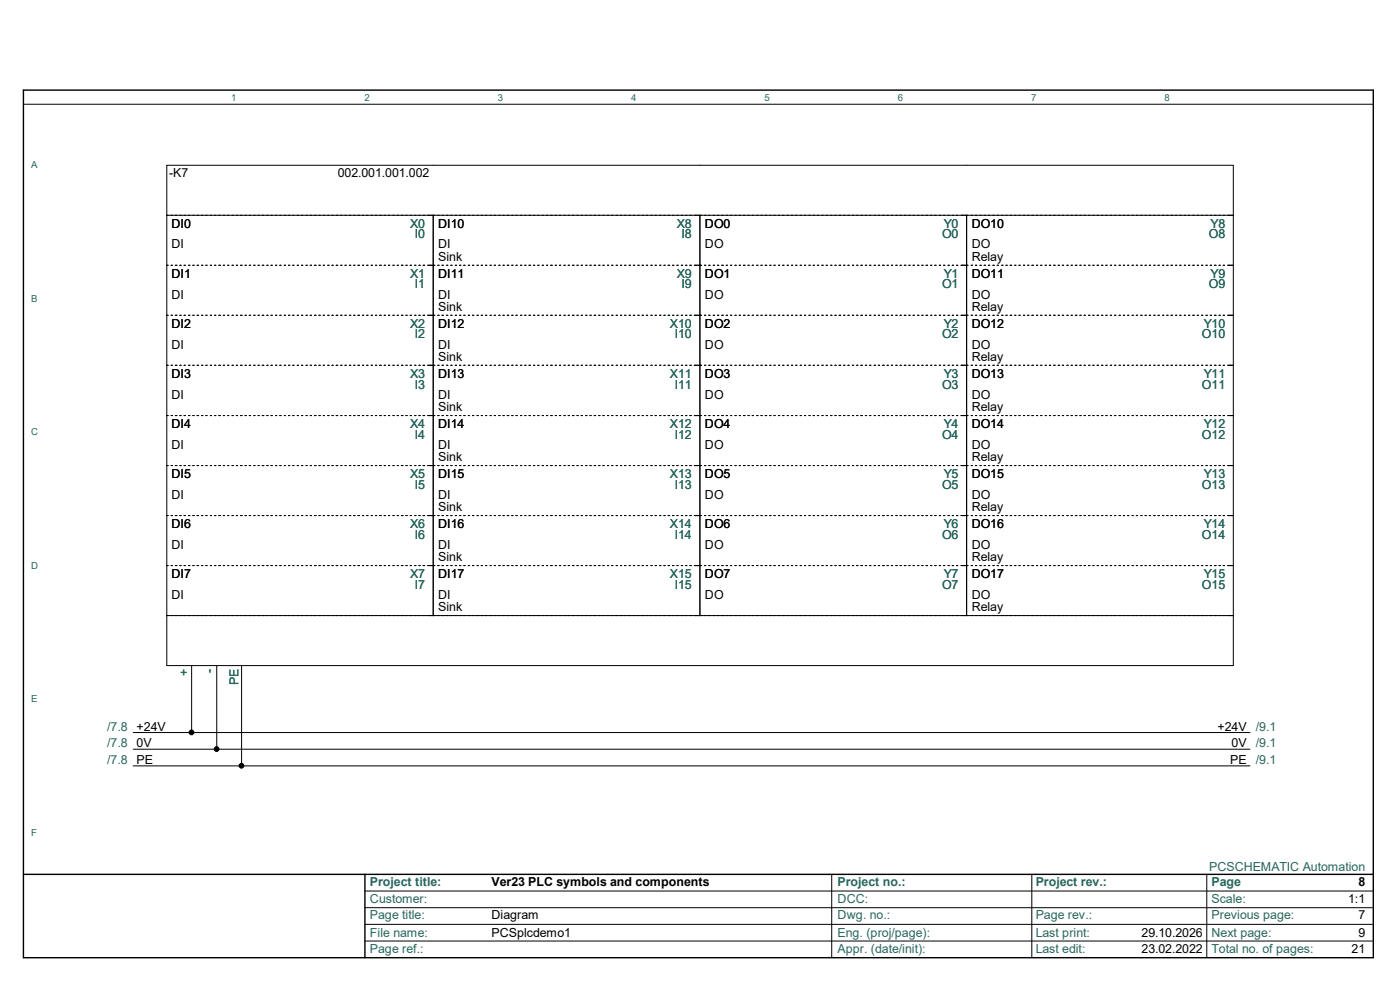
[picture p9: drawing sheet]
<svg xmlns="http://www.w3.org/2000/svg" width="420mm" height="297mm" viewBox="0 0 420 297" stroke-linecap="round" stroke-linejoin="round" font-family="sans-serif">
<path d="M7 27h405v260h-405zM7 262h405M109.5 262v25" fill="none" stroke="#000" stroke-width=".42"/>
<g fill="none" stroke="#000" stroke-width=".3">
<path d="M7.3 31.2h404.7M50 49.5h320v150h-320zM50 64.5h320M50 79.5h.5M51.3 79.5h.4M52.6 79.5h.5M53.9 79.5h.5M55.2 79.5h.4M56.6 79.5h.4M57.8 79.5h.5M59.1 79.5h.5M60.5 79.5h.4"/>
<path d="M61.7 79.5h.4M63.1 79.5h.4M64.3 79.5h.5M65.6 79.5h.5M67 79.5h.4M68.2 79.5h.5M69.6 79.5h.4M70.9 79.5h.4M72.1 79.5h.5M73.5 79.5h.4M74.8 79.5h.4M76.1 79.5h.4"/>
<path d="M77.4 79.5h.4M78.7 79.5h.5M80 79.5h.4M81.3 79.5h.4M82.6 79.5h.5M83.9 79.5h.4M85.3 79.5h.4M86.5 79.5h.5M87.8 79.5h.4M89.2 79.5h.4M90.4 79.5h.4M91.8 79.5h.4"/>
<path d="M93 79.5h.5M94.3 79.5h.5M95.7 79.5h.4M96.9 79.5h.5M98.3 79.5h.4M99.6 79.5h.4M100.8 79.5h.5M102.2 79.5h.4M103.5 79.5h.4M104.8 79.5h.4M106.1 79.5h.4M107.4 79.5h.5"/>
<path d="M108.7 79.5h.4M110 79.5h.4M111.3 79.5h.5M112.6 79.5h.4M113.9 79.5h.5M115.2 79.5h.5M116.5 79.5h.4M117.9 79.5h.4M119.1 79.5h.4M120.4 79.5h.5M121.8 79.5h.4M123 79.5h.4"/>
<path d="M124.4 79.5h.4M125.6 79.5h.5M126.9 79.5h.5M128.3 79.5h2.2M130 64.5v120M131.3 79.5h.4M132.6 79.5h.4M133.9 79.5h.5M135.2 79.5h.4M136.6 79.5h.4M137.8 79.5h.5M139.1 79.5h.4"/>
<path d="M140.5 79.5h.4M141.7 79.5h.5M143.1 79.5h.4M144.4 79.5h.4M145.6 79.5h.4M147 79.5h.4M148.3 79.5h.4M149.6 79.5h.4M150.9 79.5h.4M152.1 79.5h.6M153.5 79.5h.4M154.8 79.5h.4"/>
<path d="M156.1 79.5h.4M157.4 79.5h.4M158.7 79.5h.5M160 79.5h.4M161.3 79.5h.4M162.6 79.5h.5M163.9 79.5h.4M165.2 79.5h.5M166.5 79.5h.5M167.8 79.5h.4M169.2 79.5h.4M170.4 79.5h.5"/>
<path d="M171.7 79.5h.5M173.1 79.5h.4M174.3 79.5h.5M175.7 79.5h.4M177 79.5h.4M178.2 79.5h.5M179.6 79.5h.4M180.8 79.5h.5M182.2 79.5h.4M183.5 79.5h.4M184.8 79.5h.5M186.1 79.5h.4"/>
<path d="M187.4 79.5h.4M188.7 79.5h.4M190 79.5h.4M191.3 79.5h.5M192.6 79.5h.4M193.9 79.5h.4M195.2 79.5h.5M196.5 79.5h.4M197.9 79.5h.4M199.1 79.5h.5M200.4 79.5h.5M201.8 79.5h.4"/>
<path d="M203 79.5h.5M204.4 79.5h.4M205.7 79.5h.4M206.9 79.5h.5M208.3 79.5h2.2M210 64.5v120M211.3 79.5h.5M212.6 79.5h.4M214 79.5h.4M215.2 79.5h.4M216.5 79.5h.5M217.8 79.5h.5"/>
<path d="M219.1 79.5h.4M220.5 79.5h.4M221.7 79.5h.5M223 79.5h.5M224.4 79.5h.4M225.6 79.5h.5M227 79.5h.4M228.3 79.5h.4M229.5 79.5h.5M230.9 79.5h.4M232.2 79.5h.4M233.5 79.5h.4"/>
<path d="M234.8 79.5h.4M236.1 79.5h.5M237.4 79.5h.4M238.7 79.5h.4M240 79.5h.5M241.3 79.5h.4M242.7 79.5h.4M243.9 79.5h.4M245.2 79.5h.4M246.5 79.5h.5M247.8 79.5h.4M249.2 79.5h.4"/>
<path d="M250.4 79.5h.5M251.7 79.5h.5M253.1 79.5h.4M254.3 79.5h.5M255.7 79.5h.4M257 79.5h.4M258.2 79.5h.5M259.6 79.5h.4M260.9 79.5h.4M262.2 79.5h.4M263.5 79.5h.4M264.8 79.5h.5"/>
<path d="M266.1 79.5h.4M267.4 79.5h.4M268.7 79.5h.5M270 79.5h.4M271.3 79.5h.5M272.6 79.5h.4M273.9 79.5h.4M275.3 79.5h.4M276.5 79.5h.4M277.8 79.5h.5M279.1 79.5h.5M280.4 79.5h.4"/>
<path d="M281.8 79.5h.4M283 79.5h.5M284.4 79.5h.4M285.7 79.5h.4M286.9 79.5h.5M288.3 79.5h2.1M290 64.5v120M291.3 79.5h.5M292.6 79.5h.4M294 79.5h.4M295.2 79.5h.5M296.5 79.5h.4"/>
<path d="M297.9 79.5h.4M299.1 79.5h.5M300.5 79.5h.4M301.8 79.5h.4M303 79.5h.5M304.4 79.5h.4M305.6 79.5h.5M307 79.5h.4M308.3 79.5h.4M309.5 79.5h.5M310.9 79.5h.4M312.2 79.5h.4"/>
<path d="M313.5 79.5h.4M314.8 79.5h.4M316.1 79.5h.5M317.4 79.5h.4M318.7 79.5h.4M320 79.5h.5M321.3 79.5h.4M322.6 79.5h.5M323.9 79.5h.5M325.2 79.5h.4M326.6 79.5h.4M327.8 79.5h.5"/>
<path d="M329.1 79.5h.5M330.5 79.5h.4M331.7 79.5h.4M333.1 79.5h.4M334.3 79.5h.5M335.7 79.5h.4M337 79.5h.4M338.2 79.5h.5M339.6 79.5h.4M340.9 79.5h.4M342.2 79.5h.4M343.5 79.5h.4"/>
<path d="M344.8 79.5h.4M346.1 79.5h.4M347.4 79.5h.4M348.7 79.5h.5M350 79.5h.4M351.3 79.5h.5M352.6 79.5h.5M353.9 79.5h.4M355.3 79.5h.4M356.5 79.5h.5M357.8 79.5h.5M359.2 79.5h.4"/>
<path d="M360.4 79.5h.4M361.8 79.5h.4M363.1 79.5h.4M364.3 79.5h.5M365.7 79.5h.4M366.9 79.5h.5M368.3 79.5h1.7M50 94.5h.5M51.3 94.5h.4M52.6 94.5h.5M53.9 94.5h.5M55.2 94.5h.4"/>
<path d="M56.6 94.5h.4M57.8 94.5h.5M59.1 94.5h.5M60.5 94.5h.4M61.7 94.5h.4M63.1 94.5h.4M64.3 94.5h.5M65.6 94.5h.5M67 94.5h.4M68.2 94.5h.5M69.6 94.5h.4M70.9 94.5h.4"/>
<path d="M72.1 94.5h.5M73.5 94.5h.4M74.8 94.5h.4M76.1 94.5h.4M77.4 94.5h.4M78.7 94.5h.5M80 94.5h.4M81.3 94.5h.4M82.6 94.5h.5M83.9 94.5h.4M85.3 94.5h.4M86.5 94.5h.5"/>
<path d="M87.8 94.5h.4M89.2 94.5h.4M90.4 94.5h.4M91.8 94.5h.4M93 94.5h.5M94.3 94.5h.5M95.7 94.5h.4M96.9 94.5h.5M98.3 94.5h.4M99.6 94.5h.4M100.8 94.5h.5M102.2 94.5h.4"/>
<path d="M103.5 94.5h.4M104.8 94.5h.4M106.1 94.5h.4M107.4 94.5h.5M108.7 94.5h.4M110 94.5h.4M111.3 94.5h.5M112.6 94.5h.4M113.9 94.5h.5M115.2 94.5h.5M116.5 94.5h.4M117.9 94.5h.4"/>
<path d="M119.1 94.5h.4M120.4 94.5h.5M121.8 94.5h.4M123 94.5h.4M124.4 94.5h.4M125.6 94.5h.5M126.9 94.5h.5M128.3 94.5h2.2M131.3 94.5h.4M132.6 94.5h.4M133.9 94.5h.5M135.2 94.5h.4"/>
<path d="M136.6 94.5h.4M137.8 94.5h.5M139.1 94.5h.4M140.5 94.5h.4M141.7 94.5h.5M143.1 94.5h.4M144.4 94.5h.4M145.6 94.5h.4M147 94.5h.4M148.3 94.5h.4M149.6 94.5h.4M150.9 94.5h.4"/>
<path d="M152.1 94.5h.6M153.5 94.5h.4M154.8 94.5h.4M156.1 94.5h.4M157.4 94.5h.4M158.7 94.5h.5M160 94.5h.4M161.3 94.5h.4M162.6 94.5h.5M163.9 94.5h.4M165.2 94.5h.5M166.5 94.5h.5"/>
<path d="M167.8 94.5h.4M169.2 94.5h.4M170.4 94.5h.5M171.7 94.5h.5M173.1 94.5h.4M174.3 94.5h.5M175.7 94.5h.4M177 94.5h.4M178.2 94.5h.5M179.6 94.5h.4M180.8 94.5h.5M182.2 94.5h.4"/>
<path d="M183.5 94.5h.4M184.8 94.5h.5M186.1 94.5h.4M187.4 94.5h.4M188.7 94.5h.4M190 94.5h.4M191.3 94.5h.5M192.6 94.5h.4M193.9 94.5h.4M195.2 94.5h.5M196.5 94.5h.4M197.9 94.5h.4"/>
<path d="M199.1 94.5h.5M200.4 94.5h.5M201.8 94.5h.4M203 94.5h.5M204.4 94.5h.4M205.7 94.5h.4M206.9 94.5h.5M208.3 94.5h2.2M211.3 94.5h.5M212.6 94.5h.4M214 94.5h.4M215.2 94.5h.4"/>
<path d="M216.5 94.5h.5M217.8 94.5h.5M219.1 94.5h.4M220.5 94.5h.4M221.7 94.5h.5M223 94.5h.5M224.4 94.5h.4M225.6 94.5h.5M227 94.5h.4M228.3 94.5h.4M229.5 94.5h.5M230.9 94.5h.4"/>
<path d="M232.2 94.5h.4M233.5 94.5h.4M234.8 94.5h.4M236.1 94.5h.5M237.4 94.5h.4M238.7 94.5h.4M240 94.5h.5M241.3 94.5h.4M242.7 94.5h.4M243.9 94.5h.4M245.2 94.5h.4M246.5 94.5h.5"/>
<path d="M247.8 94.5h.4M249.2 94.5h.4M250.4 94.5h.5M251.7 94.5h.5M253.1 94.5h.4M254.3 94.5h.5M255.7 94.5h.4M257 94.5h.4M258.2 94.5h.5M259.6 94.5h.4M260.9 94.5h.4M262.2 94.5h.4"/>
<path d="M263.5 94.5h.4M264.8 94.5h.5M266.1 94.5h.4M267.4 94.5h.4M268.7 94.5h.5M270 94.5h.4M271.3 94.5h.5M272.6 94.5h.4M273.9 94.5h.4M275.3 94.5h.4M276.5 94.5h.4M277.8 94.5h.5"/>
<path d="M279.1 94.5h.5M280.4 94.5h.4M281.8 94.5h.4M283 94.5h.5M284.4 94.5h.4M285.7 94.5h.4M286.9 94.5h.5M288.3 94.5h2.1M291.3 94.5h.5M292.6 94.5h.4M294 94.5h.4M295.2 94.5h.5"/>
<path d="M296.5 94.5h.4M297.9 94.5h.4M299.1 94.5h.5M300.5 94.5h.4M301.8 94.5h.4M303 94.5h.5M304.4 94.5h.4M305.6 94.5h.5M307 94.5h.4M308.3 94.5h.4M309.5 94.5h.5M310.9 94.5h.4"/>
<path d="M312.2 94.5h.4M313.5 94.5h.4M314.8 94.5h.4M316.1 94.5h.5M317.4 94.5h.4M318.7 94.5h.4M320 94.5h.5M321.3 94.5h.4M322.6 94.5h.5M323.9 94.5h.5M325.2 94.5h.4M326.6 94.5h.4"/>
<path d="M327.8 94.5h.5M329.1 94.5h.5M330.5 94.5h.4M331.7 94.5h.4M333.1 94.5h.4M334.3 94.5h.5M335.7 94.5h.4M337 94.5h.4M338.2 94.5h.5M339.6 94.5h.4M340.9 94.5h.4M342.2 94.5h.4"/>
<path d="M343.5 94.5h.4M344.8 94.5h.4M346.1 94.5h.4M347.4 94.5h.4M348.7 94.5h.5M350 94.5h.4M351.3 94.5h.5M352.6 94.5h.5M353.9 94.5h.4M355.3 94.5h.4M356.5 94.5h.5M357.8 94.5h.5"/>
<path d="M359.2 94.5h.4M360.4 94.5h.4M361.8 94.5h.4M363.1 94.5h.4M364.3 94.5h.5M365.7 94.5h.4M366.9 94.5h.5M368.3 94.5h1.7M50 109.5h.5M51.3 109.5h.4M52.6 109.5h.5M53.9 109.5h.5"/>
<path d="M55.2 109.5h.4M56.6 109.5h.4M57.8 109.5h.5M59.1 109.5h.5M60.5 109.5h.4M61.7 109.5h.4M63.1 109.5h.4M64.3 109.5h.5M65.6 109.5h.5M67 109.5h.4M68.2 109.5h.5M69.6 109.5h.4"/>
<path d="M70.9 109.5h.4M72.1 109.5h.5M73.5 109.5h.4M74.8 109.5h.4M76.1 109.5h.4M77.4 109.5h.4M78.7 109.5h.5M80 109.5h.4M81.3 109.5h.4M82.6 109.5h.5M83.9 109.5h.4M85.3 109.5h.4"/>
<path d="M86.5 109.5h.5M87.8 109.5h.4M89.2 109.5h.4M90.4 109.5h.4M91.8 109.5h.4M93 109.5h.5M94.3 109.5h.5M95.7 109.5h.4M96.9 109.5h.5M98.3 109.5h.4M99.6 109.5h.4M100.8 109.5h.5"/>
<path d="M102.2 109.5h.4M103.5 109.5h.4M104.8 109.5h.4M106.1 109.5h.4M107.4 109.5h.5M108.7 109.5h.4M110 109.5h.4M111.3 109.5h.5M112.6 109.5h.4M113.9 109.5h.5M115.2 109.5h.5M116.5 109.5h.4"/>
<path d="M117.9 109.5h.4M119.1 109.5h.4M120.4 109.5h.5M121.8 109.5h.4M123 109.5h.4M124.4 109.5h.4M125.6 109.5h.5M126.9 109.5h.5M128.3 109.5h2.2M131.3 109.5h.4M132.6 109.5h.4M133.9 109.5h.5"/>
<path d="M135.2 109.5h.4M136.6 109.5h.4M137.8 109.5h.5M139.1 109.5h.4M140.5 109.5h.4M141.7 109.5h.5M143.1 109.5h.4M144.4 109.5h.4M145.6 109.5h.4M147 109.5h.4M148.3 109.5h.4M149.6 109.5h.4"/>
<path d="M150.9 109.5h.4M152.1 109.5h.6M153.5 109.5h.4M154.8 109.5h.4M156.1 109.5h.4M157.4 109.5h.4M158.7 109.5h.5M160 109.5h.4M161.3 109.5h.4M162.6 109.5h.5M163.9 109.5h.4M165.2 109.5h.5"/>
<path d="M166.5 109.5h.5M167.8 109.5h.4M169.2 109.5h.4M170.4 109.5h.5M171.7 109.5h.5M173.1 109.5h.4M174.3 109.5h.5M175.7 109.5h.4M177 109.5h.4M178.2 109.5h.5M179.6 109.5h.4M180.8 109.5h.5"/>
<path d="M182.2 109.5h.4M183.5 109.5h.4M184.8 109.5h.5M186.1 109.5h.4M187.4 109.5h.4M188.7 109.5h.4M190 109.5h.4M191.3 109.5h.5M192.6 109.5h.4M193.9 109.5h.4M195.2 109.5h.5M196.5 109.5h.4"/>
<path d="M197.9 109.5h.4M199.1 109.5h.5M200.4 109.5h.5M201.8 109.5h.4M203 109.5h.5M204.4 109.5h.4M205.7 109.5h.4M206.9 109.5h.5M208.3 109.5h2.2M211.3 109.5h.5M212.6 109.5h.4M214 109.5h.4"/>
<path d="M215.2 109.5h.4M216.5 109.5h.5M217.8 109.5h.5M219.1 109.5h.4M220.5 109.5h.4M221.7 109.5h.5M223 109.5h.5M224.4 109.5h.4M225.6 109.5h.5M227 109.5h.4M228.3 109.5h.4M229.5 109.5h.5"/>
<path d="M230.9 109.5h.4M232.2 109.5h.4M233.5 109.5h.4M234.8 109.5h.4M236.1 109.5h.5M237.4 109.5h.4M238.7 109.5h.4M240 109.5h.5M241.3 109.5h.4M242.7 109.5h.4M243.9 109.5h.4M245.2 109.5h.4"/>
<path d="M246.5 109.5h.5M247.8 109.5h.4M249.2 109.5h.4M250.4 109.5h.5M251.7 109.5h.5M253.1 109.5h.4M254.3 109.5h.5M255.7 109.5h.4M257 109.5h.4M258.2 109.5h.5M259.6 109.5h.4M260.9 109.5h.4"/>
<path d="M262.2 109.5h.4M263.5 109.5h.4M264.8 109.5h.5M266.1 109.5h.4M267.4 109.5h.4M268.7 109.5h.5M270 109.5h.4M271.3 109.5h.5M272.6 109.5h.4M273.9 109.5h.4M275.3 109.5h.4M276.5 109.5h.4"/>
<path d="M277.8 109.5h.5M279.1 109.5h.5M280.4 109.5h.4M281.8 109.5h.4M283 109.5h.5M284.4 109.5h.4M285.7 109.5h.4M286.9 109.5h.5M288.3 109.5h2.1M291.3 109.5h.5M292.6 109.5h.4M294 109.5h.4"/>
<path d="M295.2 109.5h.5M296.5 109.5h.4M297.9 109.5h.4M299.1 109.5h.5M300.5 109.5h.4M301.8 109.5h.4M303 109.5h.5M304.4 109.5h.4M305.6 109.5h.5M307 109.5h.4M308.3 109.5h.4M309.5 109.5h.5"/>
<path d="M310.9 109.5h.4M312.2 109.5h.4M313.5 109.5h.4M314.8 109.5h.4M316.1 109.5h.5M317.4 109.5h.4M318.7 109.5h.4M320 109.5h.5M321.3 109.5h.4M322.6 109.5h.5M323.9 109.5h.5M325.2 109.5h.4"/>
<path d="M326.6 109.5h.4M327.8 109.5h.5M329.1 109.5h.5M330.5 109.5h.4M331.7 109.5h.4M333.1 109.5h.4M334.3 109.5h.5M335.7 109.5h.4M337 109.5h.4M338.2 109.5h.5M339.6 109.5h.4M340.9 109.5h.4"/>
<path d="M342.2 109.5h.4M343.5 109.5h.4M344.8 109.5h.4M346.1 109.5h.4M347.4 109.5h.4M348.7 109.5h.5M350 109.5h.4M351.3 109.5h.5M352.6 109.5h.5M353.9 109.5h.4M355.3 109.5h.4M356.5 109.5h.5"/>
<path d="M357.8 109.5h.5M359.2 109.5h.4M360.4 109.5h.4M361.8 109.5h.4M363.1 109.5h.4M364.3 109.5h.5M365.7 109.5h.4M366.9 109.5h.5M368.3 109.5h1.7M50 124.5h.5M50 139.5h.5M51.3 124.5h.4"/>
<path d="M51.3 139.5h.4M52.6 124.5h.5M52.6 139.5h.5M53.9 124.5h.5M53.9 139.5h.5M55.2 124.5h.4M55.2 139.5h.4M56.6 124.5h.4M56.6 139.5h.4M57.8 124.5h.5M57.8 139.5h.5M59.1 124.5h.5"/>
<path d="M59.1 139.5h.5M60.5 124.5h.4M60.5 139.5h.4M61.7 124.5h.4M61.7 139.5h.4M63.1 124.5h.4M63.1 139.5h.4M64.3 124.5h.5M64.3 139.5h.5M65.6 124.5h.5M65.6 139.5h.5M67 124.5h.4"/>
<path d="M67 139.5h.4M68.2 124.5h.5M68.2 139.5h.5M69.6 124.5h.4M69.6 139.5h.4M70.9 124.5h.4M70.9 139.5h.4M72.1 124.5h.5M72.1 139.5h.5M73.5 124.5h.4M73.5 139.5h.4M74.8 124.5h.4"/>
<path d="M74.8 139.5h.4M76.1 124.5h.4M76.1 139.5h.4M77.4 124.5h.4M77.4 139.5h.4M78.7 124.5h.5M78.7 139.5h.5M80 124.5h.4M80 139.5h.4M81.3 124.5h.4M81.3 139.5h.4M82.6 124.5h.5"/>
<path d="M82.6 139.5h.5M83.9 124.5h.4M83.9 139.5h.4M85.3 124.5h.4M85.3 139.5h.4M86.5 124.5h.5M86.5 139.5h.5M87.8 124.5h.4M87.8 139.5h.4M89.2 124.5h.4M89.2 139.5h.4M90.4 124.5h.4"/>
<path d="M90.4 139.5h.4M91.8 124.5h.4M91.8 139.5h.4M93 124.5h.5M93 139.5h.5M94.3 124.5h.5M94.3 139.5h.5M95.7 124.5h.4M95.7 139.5h.4M96.9 124.5h.5M96.9 139.5h.5M98.3 124.5h.4"/>
<path d="M98.3 139.5h.4M99.6 124.5h.4M99.6 139.5h.4M100.8 124.5h.5M100.8 139.5h.5M102.2 124.5h.4M102.2 139.5h.4M103.5 124.5h.4M103.5 139.5h.4M104.8 124.5h.4M104.8 139.5h.4M106.1 124.5h.4"/>
<path d="M106.1 139.5h.4M107.4 124.5h.5M107.4 139.5h.5M108.7 124.5h.4M108.7 139.5h.4M110 124.5h.4M110 139.5h.4M111.3 124.5h.5M111.3 139.5h.5M112.6 124.5h.4M112.6 139.5h.4M113.9 124.5h.5"/>
<path d="M113.9 139.5h.5M115.2 124.5h.5M115.2 139.5h.5M116.5 124.5h.4M116.5 139.5h.4M117.9 124.5h.4M117.9 139.5h.4M119.1 124.5h.4M119.1 139.5h.4M120.4 124.5h.5M120.4 139.5h.5M121.8 124.5h.4"/>
<path d="M121.8 139.5h.4M123 124.5h.4M123 139.5h.4M124.4 124.5h.4M124.4 139.5h.4M125.6 124.5h.5M125.6 139.5h.5M126.9 124.5h.5M126.9 139.5h.5M128.3 124.5h2.2M128.3 139.5h2.2M131.3 124.5h.4"/>
<path d="M131.3 139.5h.4M132.6 124.5h.4M132.6 139.5h.4M133.9 124.5h.5M133.9 139.5h.5M135.2 124.5h.4M135.2 139.5h.4M136.6 124.5h.4M136.6 139.5h.4M137.8 124.5h.5M137.8 139.5h.5M139.1 124.5h.4"/>
<path d="M139.1 139.5h.4M140.5 124.5h.4M140.5 139.5h.4M141.7 124.5h.5M141.7 139.5h.5M143.1 124.5h.4M143.1 139.5h.4M144.4 124.5h.4M144.4 139.5h.4M145.6 124.5h.4M145.6 139.5h.4M147 124.5h.4"/>
<path d="M147 139.5h.4M148.3 124.5h.4M148.3 139.5h.4M149.6 124.5h.4M149.6 139.5h.4M150.9 124.5h.4M150.9 139.5h.4M152.1 124.5h.6M152.1 139.5h.6M153.5 124.5h.4M153.5 139.5h.4M154.8 124.5h.4"/>
<path d="M154.8 139.5h.4M156.1 124.5h.4M156.1 139.5h.4M157.4 124.5h.4M157.4 139.5h.4M158.7 124.5h.5M158.7 139.5h.5M160 124.5h.4M160 139.5h.4M161.3 124.5h.4M161.3 139.5h.4M162.6 124.5h.5"/>
<path d="M162.6 139.5h.5M163.9 124.5h.4M163.9 139.5h.4M165.2 124.5h.5M165.2 139.5h.5M166.5 124.5h.5M166.5 139.5h.5M167.8 124.5h.4M167.8 139.5h.4M169.2 124.5h.4M169.2 139.5h.4M170.4 124.5h.5"/>
<path d="M170.4 139.5h.5M171.7 124.5h.5M171.7 139.5h.5M173.1 124.5h.4M173.1 139.5h.4M174.3 124.5h.5M174.3 139.5h.5M175.7 124.5h.4M175.7 139.5h.4M177 124.5h.4M177 139.5h.4M178.2 124.5h.5"/>
<path d="M178.2 139.5h.5M179.6 124.5h.4M179.6 139.5h.4M180.8 124.5h.5M180.8 139.5h.5M182.2 124.5h.4M182.2 139.5h.4M183.5 124.5h.4M183.5 139.5h.4M184.8 124.5h.5M184.8 139.5h.5M186.1 124.5h.4"/>
<path d="M186.1 139.5h.4M187.4 124.5h.4M187.4 139.5h.4M188.7 124.5h.4M188.7 139.5h.4M190 124.5h.4M190 139.5h.4M191.3 124.5h.5M191.3 139.5h.5M192.6 124.5h.4M192.6 139.5h.4M193.9 124.5h.4"/>
<path d="M193.9 139.5h.4M195.2 124.5h.5M195.2 139.5h.5M196.5 124.5h.4M196.5 139.5h.4M197.9 124.5h.4M197.9 139.5h.4M199.1 124.5h.5M199.1 139.5h.5M200.4 124.5h.5M200.4 139.5h.5M201.8 124.5h.4"/>
<path d="M201.8 139.5h.4M203 124.5h.5M203 139.5h.5M204.4 124.5h.4M204.4 139.5h.4M205.7 124.5h.4M205.7 139.5h.4M206.9 124.5h.5M206.9 139.5h.5M208.3 124.5h2.2M208.3 139.5h2.2M211.3 124.5h.5"/>
<path d="M211.3 139.5h.5M212.6 124.5h.4M212.6 139.5h.4M214 124.5h.4M214 139.5h.4M215.2 124.5h.4M215.2 139.5h.4M216.5 124.5h.5M216.5 139.5h.5M217.8 124.5h.5M217.8 139.5h.5M219.1 124.5h.4"/>
<path d="M219.1 139.5h.4M220.5 124.5h.4M220.5 139.5h.4M221.7 124.5h.5M221.7 139.5h.5M223 124.5h.5M223 139.5h.5M224.4 124.5h.4M224.4 139.5h.4M225.6 124.5h.5M225.6 139.5h.5M227 124.5h.4"/>
<path d="M227 139.5h.4M228.3 124.5h.4M228.3 139.5h.4M229.5 124.5h.5M229.5 139.5h.5M230.9 124.5h.4M230.9 139.5h.4M232.2 124.5h.4M232.2 139.5h.4M233.5 124.5h.4M233.5 139.5h.4M234.8 124.5h.4"/>
<path d="M234.8 139.5h.4M236.1 124.5h.5M236.1 139.5h.5M237.4 124.5h.4M237.4 139.5h.4M238.7 124.5h.4M238.7 139.5h.4M240 124.5h.5M240 139.5h.5M241.3 124.5h.4M241.3 139.5h.4M242.7 124.5h.4"/>
<path d="M242.7 139.5h.4M243.9 124.5h.4M243.9 139.5h.4M245.2 124.5h.4M245.2 139.5h.4M246.5 124.5h.5M246.5 139.5h.5M247.8 124.5h.4M247.8 139.5h.4M249.2 124.5h.4M249.2 139.5h.4M250.4 124.5h.5"/>
<path d="M250.4 139.5h.5M251.7 124.5h.5M251.7 139.5h.5M253.1 124.5h.4M253.1 139.5h.4M254.3 124.5h.5M254.3 139.5h.5M255.7 124.5h.4M255.7 139.5h.4M257 124.5h.4M257 139.5h.4M258.2 124.5h.5"/>
<path d="M258.2 139.5h.5M259.6 124.5h.4M259.6 139.5h.4M260.9 124.5h.4M260.9 139.5h.4M262.2 124.5h.4M262.2 139.5h.4M263.5 124.5h.4M263.5 139.5h.4M264.8 124.5h.5M264.8 139.5h.5M266.1 124.5h.4"/>
<path d="M266.1 139.5h.4M267.4 124.5h.4M267.4 139.5h.4M268.7 124.5h.5M268.7 139.5h.5M270 124.5h.4M270 139.5h.4M271.3 124.5h.5M271.3 139.5h.5M272.6 124.5h.4M272.6 139.5h.4M273.9 124.5h.4"/>
<path d="M273.9 139.5h.4M275.3 124.5h.4M275.3 139.5h.4M276.5 124.5h.4M276.5 139.5h.4M277.8 124.5h.5M277.8 139.5h.5M279.1 124.5h.5M279.1 139.5h.5M280.4 124.5h.4M280.4 139.5h.4M281.8 124.5h.4"/>
<path d="M281.8 139.5h.4M283 124.5h.5M283 139.5h.5M284.4 124.5h.4M284.4 139.5h.4M285.7 124.5h.4M285.7 139.5h.4M286.9 124.5h.5M286.9 139.5h.5M288.3 124.5h2.1M288.3 139.5h2.1M291.3 124.5h.5"/>
<path d="M291.3 139.5h.5M292.6 124.5h.4M292.6 139.5h.4M294 124.5h.4M294 139.5h.4M295.2 124.5h.5M295.2 139.5h.5M296.5 124.5h.4M296.5 139.5h.4M297.9 124.5h.4M297.9 139.5h.4M299.1 124.5h.5"/>
<path d="M299.1 139.5h.5M300.5 124.5h.4M300.5 139.5h.4M301.8 124.5h.4M301.8 139.5h.4M303 124.5h.5M303 139.5h.5M304.4 124.5h.4M304.4 139.5h.4M305.6 124.5h.5M305.6 139.5h.5M307 124.5h.4"/>
<path d="M307 139.5h.4M308.3 124.5h.4M308.3 139.5h.4M309.5 124.5h.5M309.5 139.5h.5M310.9 124.5h.4M310.9 139.5h.4M312.2 124.5h.4M312.2 139.5h.4M313.5 124.5h.4M313.5 139.5h.4M314.8 124.5h.4"/>
<path d="M314.8 139.5h.4M316.1 124.5h.5M316.1 139.5h.5M317.4 124.5h.4M317.4 139.5h.4M318.7 124.5h.4M318.7 139.5h.4M320 124.5h.5M320 139.5h.5M321.3 124.5h.4M321.3 139.5h.4M322.6 124.5h.5"/>
<path d="M322.6 139.5h.5M323.9 124.5h.5M323.9 139.5h.5M325.2 124.5h.4M325.2 139.5h.4M326.6 124.5h.4M326.6 139.5h.4M327.8 124.5h.5M327.8 139.5h.5M329.1 124.5h.5M329.1 139.5h.5M330.5 124.5h.4"/>
<path d="M330.5 139.5h.4M331.7 124.5h.4M331.7 139.5h.4M333.1 124.5h.4M333.1 139.5h.4M334.3 124.5h.5M334.3 139.5h.5M335.7 124.5h.4M335.7 139.5h.4M337 124.5h.4M337 139.5h.4M338.2 124.5h.5"/>
<path d="M338.2 139.5h.5M339.6 124.5h.4M339.6 139.5h.4M340.9 124.5h.4M340.9 139.5h.4M342.2 124.5h.4M342.2 139.5h.4M343.5 124.5h.4M343.5 139.5h.4M344.8 124.5h.4M344.8 139.5h.4M346.1 124.5h.4"/>
<path d="M346.1 139.5h.4M347.4 124.5h.4M347.4 139.5h.4M348.7 124.5h.5M348.7 139.5h.5M350 124.5h.4M350 139.5h.4M351.3 124.5h.5M351.3 139.5h.5M352.6 124.5h.5M352.6 139.5h.5M353.9 124.5h.4"/>
<path d="M353.9 139.5h.4M355.3 124.5h.4M355.3 139.5h.4M356.5 124.5h.5M356.5 139.5h.5M357.8 124.5h.5M357.8 139.5h.5M359.2 124.5h.4M359.2 139.5h.4M360.4 124.5h.4M360.4 139.5h.4M361.8 124.5h.4"/>
<path d="M361.8 139.5h.4M363.1 124.5h.4M363.1 139.5h.4M364.3 124.5h.5M364.3 139.5h.5M365.7 124.5h.4M365.7 139.5h.4M366.9 124.5h.5M366.9 139.5h.5M368.3 124.5h1.7M368.3 139.5h1.7M50 154.5h.5"/>
<path d="M51.3 154.5h.4M52.6 154.5h.5M53.9 154.5h.5M55.2 154.5h.4M56.6 154.5h.4M57.8 154.5h.5M59.1 154.5h.5M60.5 154.5h.4M61.7 154.5h.4M63.1 154.5h.4M64.3 154.5h.5M65.6 154.5h.5"/>
<path d="M67 154.5h.4M68.2 154.5h.5M69.6 154.5h.4M70.9 154.5h.4M72.1 154.5h.5M73.5 154.5h.4M74.8 154.5h.4M76.1 154.5h.4M77.4 154.5h.4M78.7 154.5h.5M80 154.5h.4M81.3 154.5h.4"/>
<path d="M82.6 154.5h.5M83.9 154.5h.4M85.3 154.5h.4M86.5 154.5h.5M87.8 154.5h.4M89.2 154.5h.4M90.4 154.5h.4M91.8 154.5h.4M93 154.5h.5M94.3 154.5h.5M95.7 154.5h.4M96.9 154.5h.5"/>
<path d="M98.3 154.5h.4M99.6 154.5h.4M100.8 154.5h.5M102.2 154.5h.4M103.5 154.5h.4M104.8 154.5h.4M106.1 154.5h.4M107.4 154.5h.5M108.7 154.5h.4M110 154.5h.4M111.3 154.5h.5M112.6 154.5h.4"/>
<path d="M113.9 154.5h.5M115.2 154.5h.5M116.5 154.5h.4M117.9 154.5h.4M119.1 154.5h.4M120.4 154.5h.5M121.8 154.5h.4M123 154.5h.4M124.4 154.5h.4M125.6 154.5h.5M126.9 154.5h.5M128.3 154.5h2.2"/>
<path d="M131.3 154.5h.4M132.6 154.5h.4M133.9 154.5h.5M135.2 154.5h.4M136.6 154.5h.4M137.8 154.5h.5M139.1 154.5h.4M140.5 154.5h.4M141.7 154.5h.5M143.1 154.5h.4M144.4 154.5h.4M145.6 154.5h.4"/>
<path d="M147 154.5h.4M148.3 154.5h.4M149.6 154.5h.4M150.9 154.5h.4M152.1 154.5h.6M153.5 154.5h.4M154.8 154.5h.4M156.1 154.5h.4M157.4 154.5h.4M158.7 154.5h.5M160 154.5h.4M161.3 154.5h.4"/>
<path d="M162.6 154.5h.5M163.9 154.5h.4M165.2 154.5h.5M166.5 154.5h.5M167.8 154.5h.4M169.2 154.5h.4M170.4 154.5h.5M171.7 154.5h.5M173.1 154.5h.4M174.3 154.5h.5M175.7 154.5h.4M177 154.5h.4"/>
<path d="M178.2 154.5h.5M179.6 154.5h.4M180.8 154.5h.5M182.2 154.5h.4M183.5 154.5h.4M184.8 154.5h.5M186.1 154.5h.4M187.4 154.5h.4M188.7 154.5h.4M190 154.5h.4M191.3 154.5h.5M192.6 154.5h.4"/>
<path d="M193.9 154.5h.4M195.2 154.5h.5M196.5 154.5h.4M197.9 154.5h.4M199.1 154.5h.5M200.4 154.5h.5M201.8 154.5h.4M203 154.5h.5M204.4 154.5h.4M205.7 154.5h.4M206.9 154.5h.5M208.3 154.5h2.2"/>
<path d="M211.3 154.5h.5M212.6 154.5h.4M214 154.5h.4M215.2 154.5h.4M216.5 154.5h.5M217.8 154.5h.5M219.1 154.5h.4M220.5 154.5h.4M221.7 154.5h.5M223 154.5h.5M224.4 154.5h.4M225.6 154.5h.5"/>
<path d="M227 154.5h.4M228.3 154.5h.4M229.5 154.5h.5M230.9 154.5h.4M232.2 154.5h.4M233.5 154.5h.4M234.8 154.5h.4M236.1 154.5h.5M237.4 154.5h.4M238.7 154.5h.4M240 154.5h.5M241.3 154.5h.4"/>
<path d="M242.7 154.5h.4M243.9 154.5h.4M245.2 154.5h.4M246.5 154.5h.5M247.8 154.5h.4M249.2 154.5h.4M250.4 154.5h.5M251.7 154.5h.5M253.1 154.5h.4M254.3 154.5h.5M255.7 154.5h.4M257 154.5h.4"/>
<path d="M258.2 154.5h.5M259.6 154.5h.4M260.9 154.5h.4M262.2 154.5h.4M263.5 154.5h.4M264.8 154.5h.5M266.1 154.5h.4M267.4 154.5h.4M268.7 154.5h.5M270 154.5h.4M271.3 154.5h.5M272.6 154.5h.4"/>
<path d="M273.9 154.5h.4M275.3 154.5h.4M276.5 154.5h.4M277.8 154.5h.5M279.1 154.5h.5M280.4 154.5h.4M281.8 154.5h.4M283 154.5h.5M284.4 154.5h.4M285.7 154.5h.4M286.9 154.5h.5M288.3 154.5h2.1"/>
<path d="M291.3 154.5h.5M292.6 154.5h.4M294 154.5h.4M295.2 154.5h.5M296.5 154.5h.4M297.9 154.5h.4M299.1 154.5h.5M300.5 154.5h.4M301.8 154.5h.4M303 154.5h.5M304.4 154.5h.4M305.6 154.5h.5"/>
<path d="M307 154.5h.4M308.3 154.5h.4M309.5 154.5h.5M310.9 154.5h.4M312.2 154.5h.4M313.5 154.5h.4M314.8 154.5h.4M316.1 154.5h.5M317.4 154.5h.4M318.7 154.5h.4M320 154.5h.5M321.3 154.5h.4"/>
<path d="M322.6 154.5h.5M323.9 154.5h.5M325.2 154.5h.4M326.6 154.5h.4M327.8 154.5h.5M329.1 154.5h.5M330.5 154.5h.4M331.7 154.5h.4M333.1 154.5h.4M334.3 154.5h.5M335.7 154.5h.4M337 154.5h.4"/>
<path d="M338.2 154.5h.5M339.6 154.5h.4M340.9 154.5h.4M342.2 154.5h.4M343.5 154.5h.4M344.8 154.5h.4M346.1 154.5h.4M347.4 154.5h.4M348.7 154.5h.5M350 154.5h.4M351.3 154.5h.5M352.6 154.5h.5"/>
<path d="M353.9 154.5h.4M355.3 154.5h.4M356.5 154.5h.5M357.8 154.5h.5M359.2 154.5h.4M360.4 154.5h.4M361.8 154.5h.4M363.1 154.5h.4M364.3 154.5h.5M365.7 154.5h.4M366.9 154.5h.5M368.3 154.5h1.7"/>
<path d="M50 169.5h.5M51.3 169.5h.4M52.6 169.5h.5M53.9 169.5h.5M55.2 169.5h.4M56.6 169.5h.4M57.8 169.5h.5M59.1 169.5h.5M60.5 169.5h.4M61.7 169.5h.4M63.1 169.5h.4M64.3 169.5h.5"/>
<path d="M65.6 169.5h.5M67 169.5h.4M68.2 169.5h.5M69.6 169.5h.4M70.9 169.5h.4M72.1 169.5h.5M73.5 169.5h.4M74.8 169.5h.4M76.1 169.5h.4M77.4 169.5h.4M78.7 169.5h.5M80 169.5h.4"/>
<path d="M81.3 169.5h.4M82.6 169.5h.5M83.9 169.5h.4M85.3 169.5h.4M86.5 169.5h.5M87.8 169.5h.4M89.2 169.5h.4M90.4 169.5h.4M91.8 169.5h.4M93 169.5h.5M94.3 169.5h.5M95.7 169.5h.4"/>
<path d="M96.9 169.5h.5M98.3 169.5h.4M99.6 169.5h.4M100.8 169.5h.5M102.2 169.5h.4M103.5 169.5h.4M104.8 169.5h.4M106.1 169.5h.4M107.4 169.5h.5M108.7 169.5h.4M110 169.5h.4M111.3 169.5h.5"/>
<path d="M112.6 169.5h.4M113.9 169.5h.5M115.2 169.5h.5M116.5 169.5h.4M117.9 169.5h.4M119.1 169.5h.4M120.4 169.5h.5M121.8 169.5h.4M123 169.5h.4M124.4 169.5h.4M125.6 169.5h.5M126.9 169.5h.5"/>
<path d="M128.3 169.5h2.2M131.3 169.5h.4M132.6 169.5h.4M133.9 169.5h.5M135.2 169.5h.4M136.6 169.5h.4M137.8 169.5h.5M139.1 169.5h.4M140.5 169.5h.4M141.7 169.5h.5M143.1 169.5h.4M144.4 169.5h.4"/>
<path d="M145.6 169.5h.4M147 169.5h.4M148.3 169.5h.4M149.6 169.5h.4M150.9 169.5h.4M152.1 169.5h.6M153.5 169.5h.4M154.8 169.5h.4M156.1 169.5h.4M157.4 169.5h.4M158.7 169.5h.5M160 169.5h.4"/>
<path d="M161.3 169.5h.4M162.6 169.5h.5M163.9 169.5h.4M165.2 169.5h.5M166.5 169.5h.5M167.8 169.5h.4M169.2 169.5h.4M170.4 169.5h.5M171.7 169.5h.5M173.1 169.5h.4M174.3 169.5h.5M175.7 169.5h.4"/>
<path d="M177 169.5h.4M178.2 169.5h.5M179.6 169.5h.4M180.8 169.5h.5M182.2 169.5h.4M183.5 169.5h.4M184.8 169.5h.5M186.1 169.5h.4M187.4 169.5h.4M188.7 169.5h.4M190 169.5h.4M191.3 169.5h.5"/>
<path d="M192.6 169.5h.4M193.9 169.5h.4M195.2 169.5h.5M196.5 169.5h.4M197.9 169.5h.4M199.1 169.5h.5M200.4 169.5h.5M201.8 169.5h.4M203 169.5h.5M204.4 169.5h.4M205.7 169.5h.4M206.9 169.5h.5"/>
<path d="M208.3 169.5h2.2M211.3 169.5h.5M212.6 169.5h.4M214 169.5h.4M215.2 169.5h.4M216.5 169.5h.5M217.8 169.5h.5M219.1 169.5h.4M220.5 169.5h.4M221.7 169.5h.5M223 169.5h.5M224.4 169.5h.4"/>
<path d="M225.6 169.5h.5M227 169.5h.4M228.3 169.5h.4M229.5 169.5h.5M230.9 169.5h.4M232.2 169.5h.4M233.5 169.5h.4M234.8 169.5h.4M236.1 169.5h.5M237.4 169.5h.4M238.7 169.5h.4M240 169.5h.5"/>
<path d="M241.3 169.5h.4M242.7 169.5h.4M243.9 169.5h.4M245.2 169.5h.4M246.5 169.5h.5M247.8 169.5h.4M249.2 169.5h.4M250.4 169.5h.5M251.7 169.5h.5M253.1 169.5h.4M254.3 169.5h.5M255.7 169.5h.4"/>
<path d="M257 169.5h.4M258.2 169.5h.5M259.6 169.5h.4M260.9 169.5h.4M262.2 169.5h.4M263.5 169.5h.4M264.8 169.5h.5M266.1 169.5h.4M267.4 169.5h.4M268.7 169.5h.5M270 169.5h.4M271.3 169.5h.5"/>
<path d="M272.6 169.5h.4M273.9 169.5h.4M275.3 169.5h.4M276.5 169.5h.4M277.8 169.5h.5M279.1 169.5h.5M280.4 169.5h.4M281.8 169.5h.4M283 169.5h.5M284.4 169.5h.4M285.7 169.5h.4M286.9 169.5h.5"/>
<path d="M288.3 169.5h2.1M291.3 169.5h.5M292.6 169.5h.4M294 169.5h.4M295.2 169.5h.5M296.5 169.5h.4M297.9 169.5h.4M299.1 169.5h.5M300.5 169.5h.4M301.8 169.5h.4M303 169.5h.5M304.4 169.5h.4"/>
<path d="M305.6 169.5h.5M307 169.5h.4M308.3 169.5h.4M309.5 169.5h.5M310.9 169.5h.4M312.2 169.5h.4M313.5 169.5h.4M314.8 169.5h.4M316.1 169.5h.5M317.4 169.5h.4M318.7 169.5h.4M320 169.5h.5"/>
<path d="M321.3 169.5h.4M322.6 169.5h.5M323.9 169.5h.5M325.2 169.5h.4M326.6 169.5h.4M327.8 169.5h.5M329.1 169.5h.5M330.5 169.5h.4M331.7 169.5h.4M333.1 169.5h.4M334.3 169.5h.5M335.7 169.5h.4"/>
<path d="M337 169.5h.4M338.2 169.5h.5M339.6 169.5h.4M340.9 169.5h.4M342.2 169.5h.4M343.5 169.5h.4M344.8 169.5h.4M346.1 169.5h.4M347.4 169.5h.4M348.7 169.5h.5M350 169.5h.4M351.3 169.5h.5"/>
<path d="M352.6 169.5h.5M353.9 169.5h.4M355.3 169.5h.4M356.5 169.5h.5M357.8 169.5h.5M359.2 169.5h.4M360.4 169.5h.4M361.8 169.5h.4M363.1 169.5h.4M364.3 169.5h.5M365.7 169.5h.4M366.9 169.5h.5"/>
<path d="M368.3 169.5h1.7M50 184.5h320M57.5 199.5v20M65 199.5v25M72.5 199.5v30M40 219.5h335M40 224.5h335M40 229.5h335M109.5 272h302.2M109.5 277h302.2M109.5 267h302.5M249.5 262v25"/>
<path d="M309.5 262v25M362 262v25M109.5 282h302.2"/>
<circle cx="57.4" cy="219.5" r=".72"/>
<circle cx="65" cy="224.5" r=".72"/>
<circle cx="72.4" cy="229.5" r=".72"/>
</g>
<g fill="#000">
<circle cx="57.4" cy="219.5" r=".72"/>
<circle cx="65" cy="224.5" r=".72"/>
<circle cx="72.4" cy="229.5" r=".72"/>
</g>
<g font-size="3.7">
<text x="50.7" y="52.9">-K7</text>
<text x="101.3" y="52.9">002.001.001.002</text>
<text x="51.5" y="68.2">DI0</text>
<text x="131.5" y="68.2">DI10</text>
<text x="211.5" y="68.2">DO0</text>
<text x="291.5" y="68.2">DO10</text>
<text x="51.5" y="74.4">DI</text>
<text x="131.5" y="74.4">DI</text>
<text x="211.5" y="74.4">DO</text>
<text x="291.5" y="74.4">DO</text>
<text x="51.5" y="83.2">DI1</text>
<text x="131.5" y="78.2">Sink</text>
<text x="131.5" y="83.2">DI11</text>
<text x="211.5" y="83.2">DO1</text>
<text x="291.5" y="78.2">Relay</text>
<text x="291.5" y="83.2">DO11</text>
<text x="51.5" y="89.5">DI</text>
<text x="131.5" y="89.5">DI</text>
<text x="211.5" y="89.5">DO</text>
<text x="291.5" y="89.5">DO</text>
<text x="131.5" y="93.2">Sink</text>
<text x="291.5" y="93.2">Relay</text>
<text x="51.5" y="98.2">DI2</text>
<text x="131.5" y="98.2">DI12</text>
<text x="211.5" y="98.2">DO2</text>
<text x="291.5" y="98.2">DO12</text>
<text x="51.5" y="104.5">DI</text>
<text x="131.5" y="104.5">DI</text>
<text x="211.5" y="104.5">DO</text>
<text x="291.5" y="104.5">DO</text>
<text x="51.5" y="113.2">DI3</text>
<text x="131.5" y="108.2">Sink</text>
<text x="131.5" y="113.2">DI13</text>
<text x="211.5" y="113.2">DO3</text>
<text x="291.5" y="108.2">Relay</text>
<text x="291.5" y="113.2">DO13</text>
<text x="51.5" y="119.5">DI</text>
<text x="131.5" y="119.5">DI</text>
<text x="211.5" y="119.5">DO</text>
<text x="291.5" y="119.5">DO</text>
<text x="131.5" y="123.2">Sink</text>
<text x="291.5" y="123.2">Relay</text>
<text x="51.5" y="128.2">DI4</text>
<text x="131.5" y="128.2">DI14</text>
<text x="211.5" y="128.2">DO4</text>
<text x="291.5" y="128.2">DO14</text>
<text x="51.5" y="134.4">DI</text>
<text x="131.5" y="134.4">DI</text>
<text x="211.5" y="134.4">DO</text>
<text x="291.5" y="134.4">DO</text>
<text x="51.5" y="143.2">DI5</text>
<text x="131.5" y="138.2">Sink</text>
<text x="131.5" y="143.2">DI15</text>
<text x="211.5" y="143.2">DO5</text>
<text x="291.5" y="138.2">Relay</text>
<text x="291.5" y="143.2">DO15</text>
<text x="51.5" y="149.4">DI</text>
<text x="131.5" y="149.4">DI</text>
<text x="211.5" y="149.4">DO</text>
<text x="291.5" y="149.4">DO</text>
<text x="131.5" y="153.2">Sink</text>
<text x="291.5" y="153.2">Relay</text>
<text x="51.5" y="158.2">DI6</text>
<text x="131.5" y="158.2">DI16</text>
<text x="211.5" y="158.2">DO6</text>
<text x="291.5" y="158.2">DO16</text>
<text x="51.5" y="164.4">DI</text>
<text x="131.5" y="164.4">DI</text>
<text x="211.5" y="164.4">DO</text>
<text x="291.5" y="164.4">DO</text>
<text x="51.5" y="173.2">DI7</text>
<text x="131.5" y="168.2">Sink</text>
<text x="131.5" y="173.2">DI17</text>
<text x="211.5" y="173.2">DO7</text>
<text x="291.5" y="168.2">Relay</text>
<text x="291.5" y="173.2">DO17</text>
<text x="51.5" y="179.5">DI</text>
<text x="131.5" y="179.5">DI</text>
<text x="211.5" y="179.5">DO</text>
<text x="291.5" y="179.5">DO</text>
<text x="131.5" y="183.2">Sink</text>
<text x="291.5" y="183.2">Relay</text>
<text x="41" y="218.9">+24V</text>
<text x="365.3" y="218.9">+24V</text>
<text x="41" y="223.9">0V</text>
<text x="369.5" y="223.9">0V</text>
<text x="41" y="228.9">PE</text>
<text x="369.1" y="228.9">PE</text>
<text x="147.5" y="265.6">Ver23 PLC symbols and components</text>
<text x="407.5" y="265.6">8</text>
<text x="147.5" y="275.5">Diagram</text>
<text x="404.5" y="270.7">1:1</text>
<text x="407.5" y="275.5">7</text>
<text x="147.5" y="280.7">PCSplcdemo1</text>
<text x="342.5" y="280.7">29.10.2026</text>
<text x="407.5" y="280.7">9</text>
<text x="342.5" y="285.5">23.02.2022</text>
<text x="405.5" y="285.5">21</text>
</g>
<g font-size="3.7" fill="#27675f">
<text x="123" y="68.2">X0</text>
<text x="124.5" y="71.4">I0</text>
<text x="203" y="68.2">X8</text>
<text x="204.5" y="71.4">I8</text>
<text x="282.6" y="71.4">O0</text>
<text x="283.1" y="68.2">Y0</text>
<text x="362.6" y="71.4">O8</text>
<text x="363.1" y="68.2">Y8</text>
<text x="123" y="83.2">X1</text>
<text x="203" y="83.2">X9</text>
<text x="283.1" y="83.2">Y1</text>
<text x="363.1" y="83.2">Y9</text>
<text x="124.5" y="86.4">I1</text>
<text x="204.5" y="86.4">I9</text>
<text x="282.6" y="86.4">O1</text>
<text x="362.6" y="86.4">O9</text>
<text x="123" y="98.2">X2</text>
<text x="124.5" y="101.4">I2</text>
<text x="201" y="98.2">X10</text>
<text x="202.4" y="101.4">I10</text>
<text x="282.6" y="101.4">O2</text>
<text x="283.1" y="98.2">Y2</text>
<text x="360.6" y="101.4">O10</text>
<text x="361.1" y="98.2">Y10</text>
<text x="123" y="113.2">X3</text>
<text x="201" y="113.2">X11</text>
<text x="283.1" y="113.2">Y3</text>
<text x="361.1" y="113.2">Y11</text>
<text x="124.5" y="116.5">I3</text>
<text x="202.4" y="116.5">I11</text>
<text x="282.6" y="116.5">O3</text>
<text x="360.6" y="116.5">O11</text>
<text x="123" y="128.2">X4</text>
<text x="124.5" y="131.5">I4</text>
<text x="201" y="128.2">X12</text>
<text x="202.4" y="131.5">I12</text>
<text x="282.6" y="131.5">O4</text>
<text x="283.1" y="128.2">Y4</text>
<text x="360.6" y="131.5">O12</text>
<text x="361.1" y="128.2">Y12</text>
<text x="123" y="143.2">X5</text>
<text x="201" y="143.2">X13</text>
<text x="283.1" y="143.2">Y5</text>
<text x="361.1" y="143.2">Y13</text>
<text x="124.5" y="146.5">I5</text>
<text x="202.4" y="146.5">I13</text>
<text x="282.6" y="146.5">O5</text>
<text x="360.6" y="146.5">O13</text>
<text x="123" y="158.2">X6</text>
<text x="124.5" y="161.4">I6</text>
<text x="201" y="158.2">X14</text>
<text x="202.4" y="161.4">I14</text>
<text x="282.6" y="161.4">O6</text>
<text x="283.1" y="158.2">Y6</text>
<text x="360.6" y="161.4">O14</text>
<text x="361.1" y="158.2">Y14</text>
<text x="123" y="173.2">X7</text>
<text x="201" y="173.2">X15</text>
<text x="283.1" y="173.2">Y7</text>
<text x="361.1" y="173.2">Y15</text>
<text x="124.5" y="176.4">I7</text>
<text x="202.4" y="176.4">I15</text>
<text x="282.6" y="176.4">O7</text>
<text x="360.6" y="176.4">O15</text>
<text x="56.5" y="202.7" transform="rotate(-90 56.5 202.7)">+</text>
<text x="64" y="201.8" transform="rotate(-90 64 201.8)">-</text>
<text x="71.5" y="205.4" transform="rotate(-90 71.5 205.4)">PE</text>
<text x="32.2" y="218.9">/7.8</text>
<text x="376.8" y="218.9">/9.1</text>
<text x="32.2" y="223.9">/7.8</text>
<text x="376.8" y="223.9">/9.1</text>
<text x="32.2" y="228.9">/7.8</text>
<text x="376.8" y="228.9">/9.1</text>
<text x="362.8" y="260.9">PCSCHEMATIC Automation</text>
<text x="111" y="265.6">Project title:</text>
<text x="251.3" y="265.6">Project no.:</text>
<text x="310.7" y="265.6">Project rev.:</text>
<text x="363.5" y="265.6">Page</text>
<text x="111" y="270.7">Customer:</text>
<text x="111" y="275.5">Page title:</text>
<text x="251.3" y="275.5">Dwg. no.:</text>
<text x="251.3" y="270.7">DCC:</text>
<text x="310.7" y="275.5">Page rev.:</text>
<text x="363.5" y="275.5">Previous page:</text>
<text x="363.5" y="270.7">Scale:</text>
<text x="111" y="280.7">File name:</text>
<text x="251.3" y="280.7">Eng. (proj/page):</text>
<text x="310.7" y="280.7">Last print:</text>
<text x="363.5" y="280.7">Next page:</text>
<text x="111" y="285.5">Page ref.:</text>
<text x="251.3" y="285.5">Appr. (date/init):</text>
<text x="310.7" y="285.5">Last edit:</text>
<text x="363.5" y="285.5">Total no. of pages:</text>
</g>
<g font-size="2.9" fill="#27675f">
<text x="69.3" y="30.4">1</text>
<text x="109.3" y="30.4">2</text>
<text x="149.4" y="30.4">3</text>
<text x="189.3" y="30.4">4</text>
<text x="229.4" y="30.4">5</text>
<text x="269.3" y="30.4">6</text>
<text x="309.4" y="30.4">7</text>
<text x="349.3" y="30.4">8</text>
<text x="9.3" y="50.4">A</text>
<text x="9.3" y="90.4">B</text>
<text x="9.3" y="130.5">C</text>
<text x="9.3" y="170.4">D</text>
<text x="9.3" y="210.4">E</text>
<text x="9.3" y="250.4">F</text>
</g>
</svg>
